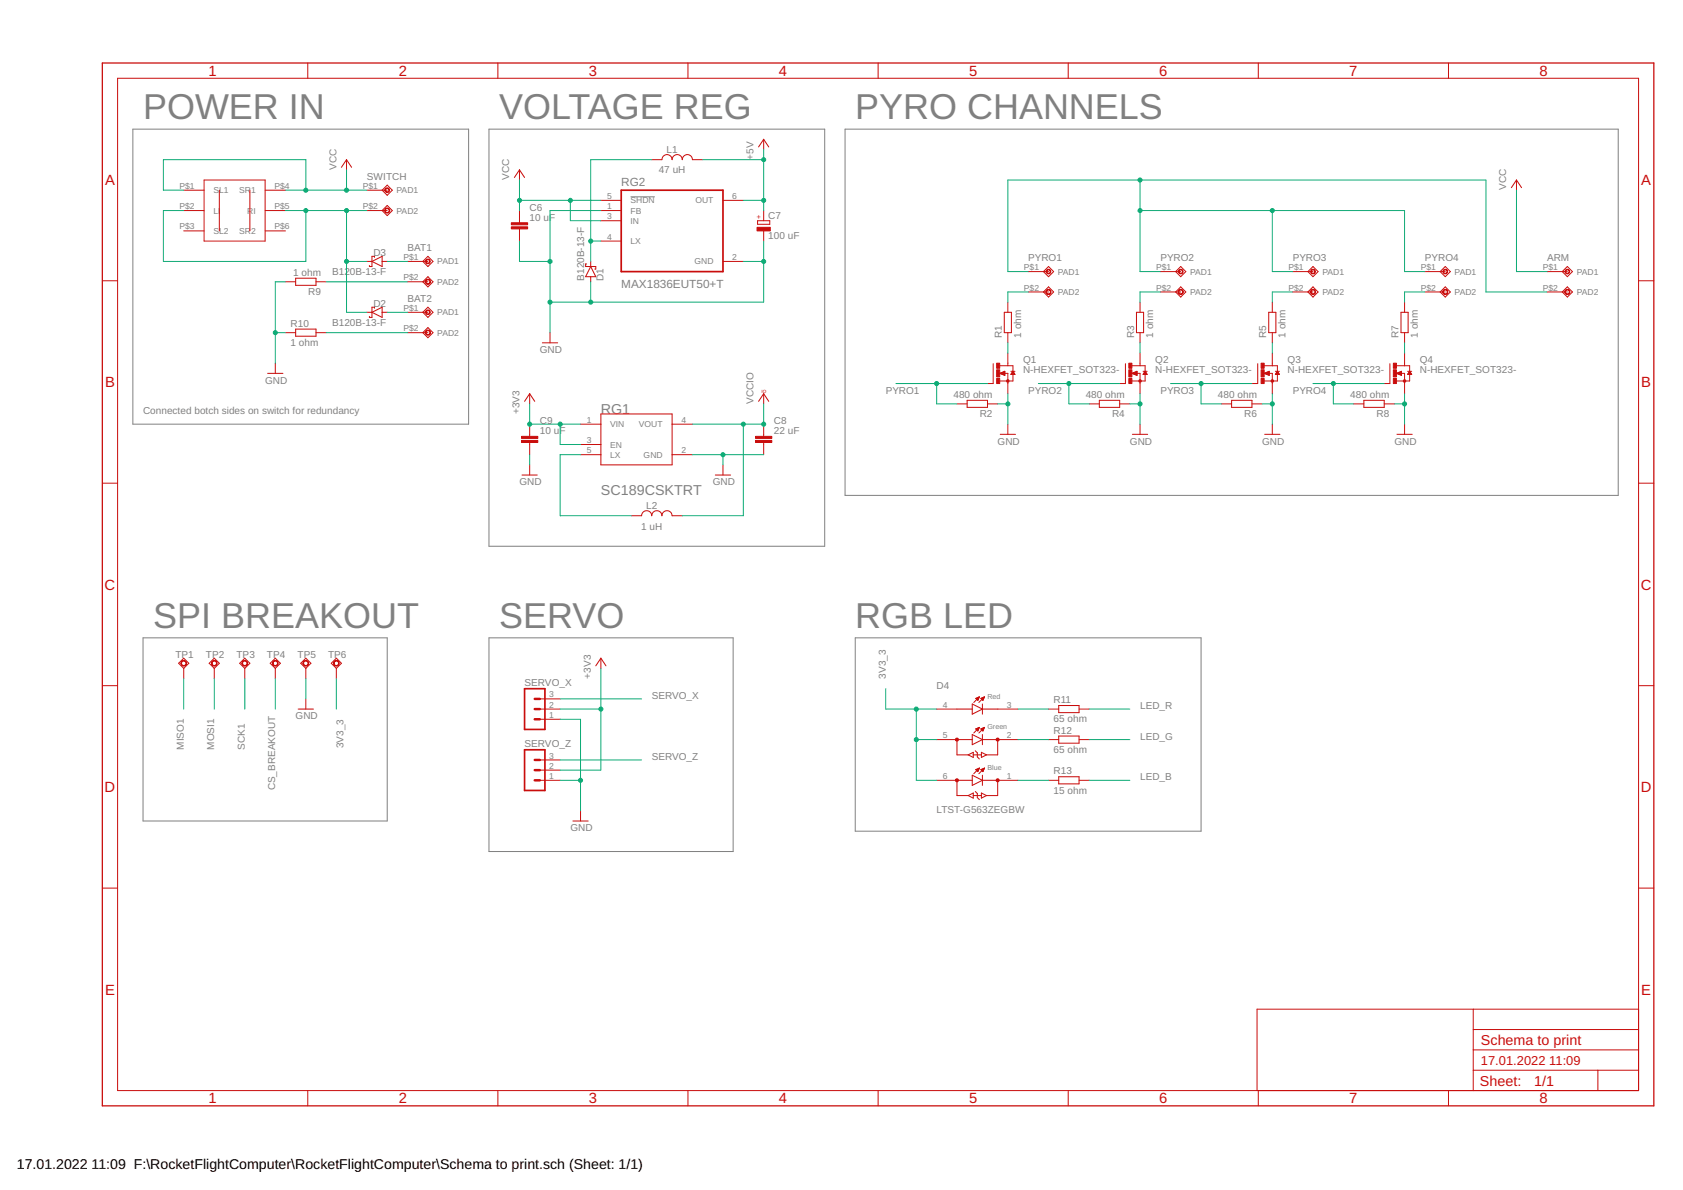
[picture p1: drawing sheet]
<svg xmlns="http://www.w3.org/2000/svg" width="420mm" height="297mm" viewBox="0 0 420 297" stroke-linecap="round" stroke-linejoin="round" font-family="sans-serif">
<path d="M33.2 32.2h83.8v73.7h-83.8zM122.1 32.2h83.8v104.2h-83.8zM211 32.2h193v91.5h-193zM157.4 49.1h6.1M35.7 159.2h61v45.7h-61zM122.1 159.2h60.9v53.4h-60.9zM213.5 159.2h86.3v48.3h-86.3z" fill="none" stroke="#808080" stroke-width=".25"/>
<path d="M155.1 47.5h25.4v20.3h-25.4zM131 171.9h5v10.2h-5zM131 187.2h5v10.1h-5z" fill="none" stroke="#c90d0c" stroke-width=".42"/>
<path d="M133.5 174.5h1.3M133.5 177h1.3M133.5 179.5h1.3M133.5 189.7h1.3M133.5 192.2h1.3M133.5 194.8h1.3" fill="none" stroke="#c90d0c" stroke-width=".61"/>
<g fill="none" stroke="#c90d0c" stroke-width=".25">
<path d="M29.4 19.5h379.7v252.7h-379.7zM76.8 15.7v3.8M124.3 15.7v3.8M171.7 15.7v3.8M219.2 15.7v3.8M266.7 15.7v3.8M314.1 15.7v3.8M361.6 15.7v3.8M86.5 39.9l1.3 1.9M86.5 39.9l-1.3 1.9M86.5 39.9v2.5M162.7 39.9h2.5a1.27 1.27 0 0 1 1.3-1.3 1.27 1.27 0 0 1 1.3 1.3 1.27 1.27 0 0 1 1.3-1.3 1.27 1.27 0 0 1 1.2 1.3 1.27 1.27 0 0 1 1.3-1.3 1.27 1.27 0 0 1 1.3 1.3h2.5"/>
<path d="M190.6 34.8v2.5M190.6 34.8l1.3 1.9M190.6 34.8l-1.2 1.9M45.9 47.5h5M45.9 52.6h5M45.9 57.6h5M50.9 44.9h15.3v15.3h-15.3zM54.8 47.5v10.1M62.4 47.5v10.1M66.2 47.5h5.1M66.2 52.6h5.1M66.2 57.6h5.1"/>
<path d="M91.6 47.5h5.1M91.6 52.6h5.1M95.4 47.5l1.3-1.3 1.2 1.3-1.2 1.2zM96.7 51.3l1.2 1.3-1.2 1.2-1.3-1.2zM129.7 42.4v2.5M129.7 52.6v3M129.7 57.1v3.1M129.7 42.4l1.3 1.9M129.7 42.4l-1.3 1.9M150 52.6h5.1M150 50h5.1M150 55.1h5.1"/>
<path d="M180.5 50h5.1M189.1 55.1h3.1v.9h-3.1zM190.6 52.6v2.5M190.6 57.6v2.6M378.6 44.9l1.3 1.9M378.6 44.9l-1.3 1.9M378.6 44.9v2.6M25.5 70.1h3.9M71.3 70.3h2.5M73.8 69.4h5.1v1.8h-5.1zM78.9 70.3h2.5M91.6 65.3h1.3"/>
<path d="M91.6 78h1.3M92.9 78l2.5-1.3v2.5zM92.9 65.3l2.5-1.3v2.5zM93.5 64.2v-.2h-.6v2.5h-.7v-.2M93.5 76.9v-.2h-.6v2.5h-.7v-.2M95.4 65.3h1.3M95.4 78h1.3M101.7 65.3h5.1M101.7 70.3h5.1M101.7 78h5.1M105.6 65.3l1.2-1.3 1.3 1.3-1.3 1.2zM105.6 70.3l1.2-1.2 1.3 1.2-1.3 1.3z"/>
<path d="M105.6 78l1.2-1.3 1.3 1.3-1.3 1.2zM146.5 65.9h-.3v.6h2.5v.7h-.2M147.5 66.5l1.2 2.6h-2.5zM147.5 65.3v1.2M147.5 69.1v1.2M150 60.2h5.1M180.5 65.3h5.1M250.7 78h1.8v5h-1.8zM251.6 75.4v2.6M256.7 67.8h5.1M256.7 72.9h5.1M260.5 67.8l1.3-1.3 1.2 1.3-1.2 1.3z"/>
<path d="M260.5 72.9l1.3-1.3 1.2 1.3-1.2 1.2zM283.7 78h1.8v5h-1.8zM284.6 75.4v2.6M289.7 67.8h5.1M289.7 72.9h5.1M293.5 67.8l1.3-1.3 1.2 1.3-1.2 1.3zM293.5 72.9l1.3-1.3 1.2 1.3-1.2 1.2zM316.7 78h1.8v5h-1.8zM317.6 75.4v2.6M322.7 67.8h5.1M322.7 72.9h5.1M326.5 67.8l1.3-1.3 1.3 1.3-1.3 1.3z"/>
<path d="M326.5 72.9l1.3-1.3 1.3 1.3-1.3 1.2zM349.8 78h1.7v5h-1.7zM350.6 75.4v2.6M355.7 67.8h5.1M355.7 72.9h5.1M359.5 67.8l1.3-1.3 1.3 1.3-1.3 1.3zM359.5 72.9l1.3-1.3 1.3 1.3-1.3 1.2zM386.2 67.8h5.1M386.2 72.9h5.1M390 67.8l1.3-1.3 1.3 1.3-1.3 1.3zM390 72.9l1.3-1.3 1.3 1.3-1.3 1.2zM409.1 70.1h3.8"/>
<path d="M66.8 93.2h3.8M68.7 90.7v2.5M71.3 83h2.5M73.8 82.1h5.1v1.8h-5.1zM78.9 83h2.5M101.7 83h5.1M105.6 83l1.2-1.2 1.3 1.2-1.3 1.3zM132.2 98.3v2.5M132.2 98.3l1.3 1.9M132.2 98.3l-1.2 1.9M135.4 85.6h3.8M137.3 83v2.6"/>
<path d="M190.6 98.3v2.5M190.6 98.3l1.3 1.9M190.6 98.3l-1.2 1.9M241.4 99.9h5.1v1.8h-5.1zM247.9 90.8v4.9h-1.4M249.6 93.2h2v5.1M249.6 93.2l1.2 .5M249.6 91.3h3.3v1.4M249.9 93.3h.9M249.9 93h.9M250.1 93.4h.7M250.2 92.9h.6"/>
<path d="M250.4 93.5h.4M250.5 92.8h.3M250.8 93.7h.1M250.8 92.7h.1M250.8 92.7v1M250.8 92.7l-1.2 .5M251.6 83v2.6M251.6 88.1v3.2M252.4 92.7h1M252.5 93.3h.8M252.5 93.2h.7M252.6 93h.5"/>
<path d="M252.7 92.9h.3M252.8 92.8h.2M252.9 93.3v1.8h-3.3M252.9 92.7l.5 .8-1-.1zM274.4 99.9h5.1v1.8h-5.1zM281 90.8v4.9h-1.5M282.6 93.2l1.2 .5M282.6 93.2h2v5.1M282.6 91.3h3.3v1.4M282.9 93.3h.9M282.9 93h.9M283.2 93.4h.6"/>
<path d="M283.2 92.9h.6M283.5 93.5h.3M283.5 92.8h.3M283.8 93.7h.1M283.8 92.7h.1M283.8 92.7v1M283.8 92.7l-1.2 .5M284.6 83v2.6M284.6 88.1v3.2M285.4 92.7h1M285.5 93.3h.8M285.6 93.2h.6"/>
<path d="M285.6 93h.5M285.7 92.9h.4M285.8 92.8h.2M285.9 93.3v1.8h-3.3M285.9 92.7l.5 .8h-1zM307.5 99.9h5v1.8h-5zM314 90.8v4.9h-1.5M315.6 93.2l1.3 .5M315.6 93.2h2v5.1M315.6 91.3h3.3v1.4M315.9 93.3h1M315.9 93h1"/>
<path d="M316.2 93.4h.7M316.2 92.9h.7M316.5 93.5h.4M316.5 92.8h.4M316.8 93.7h.1M316.8 92.7h.1M316.9 92.7v1M316.9 92.7l-1.3 .5M317.6 83v2.6M317.6 88.1v3.2M318.4 92.7h1M318.5 93.3h.8"/>
<path d="M318.6 93.2h.6M318.6 93h.6M318.7 92.9h.4M318.8 92.8h.2M318.9 93.3v1.8h-3.3M318.9 92.7l.5 .8h-1zM340.5 99.9h5.1v1.8h-5.1zM347 90.8v4.9h-1.4M348.6 93.2l1.3 .5M348.6 93.2h2v5.1M348.6 91.3h3.3v1.4M348.9 93.3h1"/>
<path d="M348.9 93h1M349.2 93.4h.7M349.2 92.9h.7M349.5 93.5h.4M349.5 92.8h.4M349.8 93.7h.1M349.8 92.7h.1M349.9 92.7v1M349.9 92.7l-1.3 .5M350.6 83v2.6M350.6 88.1v3.2M351.4 92.7h1"/>
<path d="M351.5 93.3h.8M351.6 93.2h.7M351.7 93h.5M351.7 92.9h.4M351.8 92.8h.2M351.9 93.3v1.8h-3.3M351.9 92.7l.5 .8h-1zM130.3 118.6h3.8M132.2 105.9v3M132.2 110.4v3.1M132.2 116v2.6M144.9 105.9h5.1"/>
<path d="M144.9 113.5h5.1M144.9 111h5.1M150 103.3h17.8v12.7h-17.8zM150 111h.1M172.9 105.9h-5.1M172.9 113.5h-5.1M178.6 118.6h3.8M180.5 116v2.6M190.6 105.9v3M190.6 110.4v3.1M238.9 100.8h2.5M246.5 100.8h2.6"/>
<path d="M249.7 108.4h3.8M251.6 105.9v2.5M271.9 100.8h2.5M279.5 100.8h2.6M282.7 108.4h3.8M284.6 105.9v2.5M304.9 100.8h2.6M312.5 100.8h2.6M315.7 108.4h3.8M317.6 105.9v2.5M337.9 100.8h2.6M345.6 100.8h2.5"/>
<path d="M348.7 108.4h3.9M350.6 105.9v2.5M25.5 120.6h3.9M157.6 128.7h2.6a1.27 1.27 0 0 1 1.2-1.2 1.27 1.27 0 0 1 1.3 1.2 1.27 1.27 0 0 1 1.3-1.2 1.27 1.27 0 0 1 1.2 1.2 1.27 1.27 0 0 1 1.3-1.2 1.27 1.27 0 0 1 1.3 1.2h2.5M409.1 120.6h3.8M25.5 171.2h3.9M44.6 165.6l1.3-1.3 1.2 1.3-1.2 1.2zM45.9 166.8v2.6M52.2 165.6l1.3-1.3 1.3 1.3-1.3 1.2zM53.5 166.8v2.6M59.8 165.6l1.3-1.3 1.3 1.3-1.3 1.2zM61.1 166.8v2.6"/>
<path d="M67.5 165.6l1.2-1.3 1.3 1.3-1.3 1.2zM68.7 166.8v2.6M74.4 177h3.9M75.1 165.6l1.2-1.3 1.3 1.3-1.3 1.2zM76.3 166.8v2.6M76.3 174.5v2.5M82.7 165.6l1.3-1.3 1.2 1.3-1.2 1.2zM84 166.8v2.6M134.8 179.5h5M134.8 177h5M134.8 174.5h5M150 164.3l1.3 1.9"/>
<path d="M150 164.3l-1.3 1.9M150 164.3v2.5M233.8 177h8.9M242.7 175.7l2.6 1.3-2.6 1.3zM243.6 174.3l.9-.4-.4 .9zM243.6 174.4h.7M243.8 174.5h.5M243.8 174.2h.6M243.9 174.6h.3M244 174.7h.2M244.1 174.1h.3M244.4 174h.1"/>
<path d="M244.5 173.9l-1.4 1.4M244.9 174.3l.9-.4-.4 .9zM244.9 174.4h.7M245 174.5h.5M245.1 174.2h.5M245.2 174.6h.3M245.3 177h8.8M245.3 175.7v2.6M245.3 174.7h.1M245.3 174.1h.4M245.6 174h.1M245.8 173.9l-1.4 1.4"/>
<path d="M261.8 177h2.5M264.3 176.1h5.1v1.8h-5.1zM269.4 177h2.5M409.1 171.2h3.8M134.8 194.8h5M134.8 192.2h5M134.8 189.7h5M233.8 194.8h8.9M233.8 184.6h8.9M238.9 184.6v3.8h2.8M238.9 194.8v3.8h2.8M241.7 188.4l1.3-.6v1.3z"/>
<path d="M241.7 198.6l1.3-.6v1.2zM242.7 193.5l2.6 1.3-2.6 1.2zM242.7 183.3l2.6 1.3-2.6 1.3zM243 188.4h2M243 198.6h2M243.5 187.4l.5 .5v1l.5 .5M243.5 197.6l.5 .5v1l.5 .5M243.6 182h.7M243.6 192.1h.7M243.7 192.2h.6M243.7 182.1h.6M243.8 192.3h.4"/>
<path d="M243.8 181.8h.6M243.9 182.2h.3M243.9 192h.5M243.9 192.4h.3M244 182.3h.2M244.1 192.6h.1M244.1 182.4h.1M244.1 181.7h.3M244.2 191.9h.2M244.4 181.6h.1M244.5 191.7h.1M244.5 181.6l-1.4 1.4"/>
<path d="M244.5 181.6l-.4 .9M244.5 181.6l-.9 .3 .5 .6M244.5 191.7l-1.4 1.4M244.5 191.7l-.4 .9M244.5 191.7l-.9 .4 .5 .5M244.9 182h.7M244.9 192.1l.5 .5M244.9 192.1h.7M245 192.2h.6M245 187.8l1.3 .6-1.3 .7zM245 198l1.3 .6-1.3 .6zM245 182.1h.5"/>
<path d="M245.1 192.3h.4M245.1 181.8h.5M245.1 182.2h.4M245.2 192h.5M245.2 192.4h.2M245.2 182.3h.2M245.3 194.8h8.8M245.3 183.3v2.6M245.3 193.5v2.5M245.3 184.6h8.8M245.3 192.6h.1M245.4 182.4h.1"/>
<path d="M245.4 181.7h.3M245.4 191.9h.3M245.7 181.6h.1M245.7 191.7h.1M245.8 181.6l-1.4 1.4M245.8 181.6l-.4 .9M245.8 181.6l-.9 .3 .5 .6M245.8 191.7l-1.4 1.4M245.8 191.7l-.4 .9M245.8 191.7l-.9 .4M249.1 184.6v3.8h-2.8M249.1 194.8v3.8h-2.8"/>
<path d="M261.8 194.8h2.5M261.8 184.6h2.5M264.3 183.7h5.1v1.8h-5.1zM264.3 193.9h5.1v1.8h-5.1zM269.4 194.8h2.5M269.4 184.6h2.5M143 204.9h3.8M144.9 202.4v2.5M25.5 221.7h3.9M409.1 221.7h3.8M367.8 251.9v20.3M367.8 257h41.3"/>
<path d="M409.1 251.9h-95.3v20.3M76.8 272.2v3.8M124.3 272.2v3.8M171.7 272.2v3.8M219.2 272.2v3.8M266.7 272.2v3.8M314.1 272.2v3.8M361.6 272.2v3.8M367.8 267.1h41.3M367.8 262.1h41.3M398.9 267.1v5.1"/>
</g>
<g fill="#c90d0c" stroke="#c90d0c" stroke-width=".25">
<path d="M261.3 72.4a.64 .64 0 0 1 1 .1 .64 .64 0 0 1-.4 1 .64 .64 0 0 1-.8-.6h.2a.49 .49 0 0 1 .6-.5 .49 .49 0 0 1 .2 .8 .49 .49 0 0 1-.8-.2l-.2-.1z" fill-rule="evenodd"/>
<path d="M261.3 67.4a.58 .58 0 0 1 1 .1 .58 .58 0 0 1-.4 .8 .58 .58 0 0 1-.7-.5h.1a.43 .43 0 0 1 .6-.4 .43 .43 0 0 1 .2 .7 .43 .43 0 0 1-.7-.1l-.2-.2z" fill-rule="evenodd"/>
<path d="M106.3 69.9a.64 .64 0 0 1 1.1 0 .64 .64 0 0 1-.4 1 .64 .64 0 0 1-.8-.6h.1a.5 .5 0 0 1 .8-.4 .5 .5 0 0 1 .1 .8 .5 .5 0 0 1-.8-.2l-.2-.2z" fill-rule="evenodd"/>
<path d="M106.4 64.8a.58 .58 0 0 1 .9 .1 .58 .58 0 0 1-.3 .9 .58 .58 0 0 1-.8-.5h.2a.44 .44 0 0 1 .6-.4 .44 .44 0 0 1 .1 .7 .44 .44 0 0 1-.7-.2l-.2-.1z" fill-rule="evenodd"/>
<path d="M106.3 82.6a.64 .64 0 0 1 1.1 0 .64 .64 0 0 1-.4 1 .64 .64 0 0 1-.8-.6h.1a.5 .5 0 0 1 .8-.4 .5 .5 0 0 1 .1 .8 .5 .5 0 0 1-.8-.2l-.2-.2z" fill-rule="evenodd"/>
<path d="M106.4 77.5a.58 .58 0 0 1 .9 .1 .58 .58 0 0 1-.3 .9 .58 .58 0 0 1-.8-.5h.2a.43 .43 0 0 1 .6-.4 .43 .43 0 0 1 .1 .7 .43 .43 0 0 1-.7-.2l-.2-.1z" fill-rule="evenodd"/>
<path d="M96.2 52.1a.64 .64 0 0 1 1 .1 .64 .64 0 0 1-.3 1 .64 .64 0 0 1-.9-.6h.2a.49 .49 0 0 1 .7-.5 .49 .49 0 0 1 .1 .9 .49 .49 0 0 1-.8-.3l-.2-.1z" fill-rule="evenodd"/>
<path d="M96.2 47.1a.59 .59 0 0 1 1 .1 .59 .59 0 0 1-.4 .8 .59 .59 0 0 1-.7-.5h.1a.44 .44 0 0 1 .7-.4 .44 .44 0 0 1 .1 .7 .44 .44 0 0 1-.7-.2l-.2-.1z" fill-rule="evenodd"/>
<path d="M294.3 72.4a.64 .64 0 0 1 1 .1 .64 .64 0 0 1-.3 1 .64 .64 0 0 1-.9-.6h.2a.49 .49 0 0 1 .6-.5 .49 .49 0 0 1 .2 .8 .49 .49 0 0 1-.8-.2l-.2-.1z" fill-rule="evenodd"/>
<path d="M294.4 67.4a.58 .58 0 0 1 .9 .1 .58 .58 0 0 1-.4 .8 .58 .58 0 0 1-.7-.5h.1a.43 .43 0 0 1 .6-.4 .43 .43 0 0 1 .2 .7 .43 .43 0 0 1-.7-.1l-.2-.2z" fill-rule="evenodd"/>
<path d="M327.3 72.4a.64 .64 0 0 1 1 .1 .64 .64 0 0 1-.3 1 .64 .64 0 0 1-.8-.6h.1a.49 .49 0 0 1 .7-.5 .49 .49 0 0 1 .2 .8 .49 .49 0 0 1-.9-.2l-.1-.1z" fill-rule="evenodd"/>
<path d="M327.4 67.4a.58 .58 0 0 1 .9 .1 .58 .58 0 0 1-.3 .8 .58 .58 0 0 1-.8-.5h.2a.43 .43 0 0 1 .5-.4 .43 .43 0 0 1 .2 .7 .43 .43 0 0 1-.7-.1l-.2-.2z" fill-rule="evenodd"/>
<path d="M360.3 72.4a.64 .64 0 0 1 1.1 .1 .64 .64 0 0 1-.4 1 .64 .64 0 0 1-.8-.6h.1a.49 .49 0 0 1 .7-.5 .49 .49 0 0 1 .2 .8 .49 .49 0 0 1-.8-.2l-.2-.1z" fill-rule="evenodd"/>
<path d="M360.4 67.4a.58 .58 0 0 1 .9 .1 .58 .58 0 0 1-.3 .8 .58 .58 0 0 1-.8-.5h.2a.44 .44 0 0 1 .6-.4 .44 .44 0 0 1 .1 .8 .44 .44 0 0 1-.7-.2l-.2-.2z" fill-rule="evenodd"/>
<path d="M45.3 165.1a.71 .71 0 0 1 1.2 0 .71 .71 0 0 1-.4 1.1 .71 .71 0 0 1-.9-.6h.1a.56 .56 0 0 1 .8-.5 .56 .56 0 0 1 .1 .9 .56 .56 0 0 1-.9-.2l-.1-.2z" fill-rule="evenodd"/>
<path d="M52.9 165.1a.71 .71 0 0 1 1.2 0 .71 .71 0 0 1-.4 1.1 .71 .71 0 0 1-.9-.6h.1a.56 .56 0 0 1 .9-.5 .56 .56 0 0 1 .1 .9 .56 .56 0 0 1-.9-.2l-.2-.2z" fill-rule="evenodd"/>
<path d="M60.6 165.1a.72 .72 0 0 1 1.1 .1 .72 .72 0 0 1-.4 1.1 .72 .72 0 0 1-.9-.7h.2a.56 .56 0 0 1 .8-.5 .56 .56 0 0 1 .1 .9 .56 .56 0 0 1-.9-.2l-.2-.2z" fill-rule="evenodd"/>
<path d="M68.2 165.1a.72 .72 0 0 1 1.1 .1 .72 .72 0 0 1-.4 1.1 .72 .72 0 0 1-.9-.7h.2a.56 .56 0 0 1 .8-.5 .56 .56 0 0 1 .1 .9 .56 .56 0 0 1-.9-.2l-.2-.2z" fill-rule="evenodd"/>
<path d="M75.8 165.1a.72 .72 0 0 1 1.1 .1 .72 .72 0 0 1-.3 1.1 .72 .72 0 0 1-1-.7h.2a.56 .56 0 0 1 .8-.5 .56 .56 0 0 1 .1 .9 .56 .56 0 0 1-.9-.2l-.2-.2z" fill-rule="evenodd"/>
<path d="M83.4 165.1a.72 .72 0 0 1 1.2 .1 .72 .72 0 0 1-.4 1.1 .72 .72 0 0 1-1-.7h.2a.56 .56 0 0 1 .8-.5 .56 .56 0 0 1 .1 .9 .56 .56 0 0 1-.9-.2l-.2-.2z" fill-rule="evenodd"/>
<path d="M238.6 184.4a.38 .38 0 0 1 .6-.1 .38 .38 0 0 1-.1 .7 .38 .38 0 0 1-.6-.4l.4-.1 .1 .1-.1 .1-.4-.1z" fill-rule="evenodd"/>
<path d="M238.6 194.6a.38 .38 0 0 1 .6-.1 .38 .38 0 0 1-.1 .6 .38 .38 0 0 1-.6-.3l.4-.2 .1 .2-.1 .1-.4-.1z" fill-rule="evenodd"/>
<path d="M248.7 194.6a.38 .38 0 0 1 .6-.1 .38 .38 0 0 1-.1 .6 .38 .38 0 0 1-.5-.3l.4-.2 .1 .2-.1 .1-.4-.1z" fill-rule="evenodd"/>
<path d="M248.7 184.4a.38 .38 0 0 1 .6-.1 .38 .38 0 0 1-.1 .7 .38 .38 0 0 1-.5-.4l.4-.1 .1 .1-.1 .1-.4-.1z" fill-rule="evenodd"/>
<path d="M390.8 72.4a.64 .64 0 0 1 1 .1 .64 .64 0 0 1-.3 1 .64 .64 0 0 1-.8-.6h.1a.49 .49 0 0 1 .7-.5 .49 .49 0 0 1 .2 .8 .49 .49 0 0 1-.9-.2l-.1-.1z" fill-rule="evenodd"/>
<path d="M390.9 67.4a.58 .58 0 0 1 .9 .1 .58 .58 0 0 1-.3 .8 .58 .58 0 0 1-.8-.5h.2a.44 .44 0 0 1 .6-.4 .44 .44 0 0 1 .1 .8 .44 .44 0 0 1-.7-.2l-.2-.2z" fill-rule="evenodd"/>
<circle cx="251.6" cy="95.1" r=".33"/>
<circle cx="284.6" cy="95.1" r=".33"/>
<circle cx="317.6" cy="95.1" r=".33"/>
<circle cx="350.7" cy="95.1" r=".33"/>
</g>
<g fill="#c90d0c" stroke="#c90d0c" stroke-width=".25">
<path d="M248.8 94.5h.8v1.2h-.8z"/>
<path d="M248.8 90.7h.8v1.2h-.8z"/>
<path d="M248.8 92.3h.8v1.8h-.8z"/>
<path d="M281.8 94.5h.8v1.2h-.8z"/>
<path d="M281.8 90.7h.8v1.2h-.8z"/>
<path d="M281.8 92.3h.8v1.8h-.8z"/>
<path d="M314.8 94.5h.8v1.2h-.8z"/>
<path d="M314.8 90.7h.8v1.2h-.8z"/>
<path d="M314.8 92.3h.8v1.8h-.8z"/>
<path d="M347.9 94.5h.7v1.2h-.7z"/>
<path d="M347.9 90.7h.7v1.2h-.7z"/>
<path d="M347.9 92.3h.7v1.8h-.7z"/>
<path d="M127.7 56.6h4v.5h-4z"/>
<path d="M127.7 55.6h4v.5h-4z"/>
<path d="M189 56.7h3.3v.9h-3.3z"/>
<path d="M188.6 109.9h4.1v.5h-4.1z"/>
<path d="M188.6 108.9h4.1v.5h-4.1z"/>
<path d="M130.2 109.9h4.1v.5h-4.1z"/>
<path d="M130.2 108.9h4.1v.5h-4.1z"/>
</g>
<path d="M25.5 15.7h387.4v260.3h-387.4z" fill="none" stroke="#c90d0c" stroke-width=".32"/>
<g fill="none" stroke="#0dab76" stroke-width=".25">
<path d="M162.7 39.9h-15.2v25.4M175.4 39.9h15.2M190.6 37.3v15.3M45.9 52.6h-5.1v12.7h35.5v-12.7M45.9 47.5h-5.1v-7.6h35.5v7.6M71.3 52.6h20.3M71.3 47.5h20.3M86.5 42.4v5.1M86.5 52.6v25.4h5.1M129.7 44.9v7.7M129.7 50h20.3M142.4 50v5.1h7.6"/>
<path d="M150 52.6h-12.7v30.4M185.6 50h5M284.6 44.9v22.9h5.1M284.6 52.6h66v15.2h5.1M317.6 52.6v15.2h5.1M378.6 47.5v20.3h7.6M71.3 70.3h-2.6v20.4M81.4 70.3h20.3M86.5 65.3h5.1M96.7 65.3h5M96.7 78h5M129.7 60.2v5.1h7.6"/>
<path d="M147.5 70.3v5.1M147.5 60.2h2.5M185.6 65.3h5M190.6 60.2v15.2h-53.3M256.7 67.8h-5.1v-22.9h119.4v28h15.2M256.7 72.9h-5.1v2.5M289.7 72.9h-5.1v2.5M322.7 72.9h-5.1v2.5M355.7 72.9h-5.1v2.5M68.7 83h2.6M81.4 83h20.3M223.7 95.7h22.8"/>
<path d="M233.8 95.7v5.1h5.1M251.6 85.6v2.5M251.6 98.3v7.6M259.2 95.7h20.3M266.8 95.7v5.1h5.1M284.6 85.6v2.5M284.6 98.3v7.6M292.2 95.7h20.3M299.8 95.7v5.1h5.1M317.6 85.6v2.5M317.6 98.3v7.6M327.8 95.7h17.8"/>
<path d="M332.9 95.7v5.1h5M350.6 85.6v2.5M350.6 98.3v7.6M132.2 100.8v5.1h12.7M132.2 113.5v2.5M139.8 105.9v5.1h5.1M144.9 113.5h-5.1v15.2h17.8M172.9 113.5h17.7M180.5 113.5v2.5M185.6 105.9v22.8h-15.3M190.6 100.8v5.1h-17.7M249.1 100.8h2.5"/>
<path d="M282.1 100.8h2.5M315.1 100.8h2.5M348.1 100.8h2.5M45.9 169.4v7.6M53.5 169.4v7.6M61.1 169.4v7.6M68.7 169.4v7.6M76.3 169.4v5.1M84 169.4v7.6M139.8 179.5h5.1v22.9M139.8 174.5h20.4M139.8 177h10.2"/>
<path d="M150 166.8v25.4h-10.2M221.1 171.9v5.1h12.7M228.7 177v17.8h5.1M254.1 177h7.7M271.9 177h10.2M139.8 194.8h5.1M139.8 189.7h20.4M228.7 184.6h5.1M254.1 194.8h7.7M254.1 184.6h7.7M271.9 194.8h10.2M271.9 184.6h10.2"/>
</g>
<g fill="#0dab76" stroke="#0dab76" stroke-width=".25">
<circle cx="144.9" cy="194.8" r=".51"/>
<circle cx="68.7" cy="83" r=".51"/>
<circle cx="251.6" cy="100.8" r=".51"/>
<circle cx="284.6" cy="100.8" r=".51"/>
<circle cx="317.6" cy="100.8" r=".51"/>
<circle cx="350.6" cy="100.8" r=".51"/>
<circle cx="137.3" cy="75.4" r=".51"/>
<circle cx="147.5" cy="75.4" r=".51"/>
<circle cx="137.3" cy="65.3" r=".51"/>
<circle cx="190.6" cy="65.3" r=".51"/>
<circle cx="180.5" cy="113.5" r=".51"/>
<circle cx="233.8" cy="95.7" r=".51"/>
<circle cx="86.5" cy="52.6" r=".51"/>
<circle cx="76.3" cy="52.6" r=".51"/>
<circle cx="86.5" cy="65.3" r=".51"/>
<circle cx="86.5" cy="47.5" r=".51"/>
<circle cx="76.3" cy="47.5" r=".51"/>
<circle cx="142.4" cy="50" r=".51"/>
<circle cx="129.7" cy="50" r=".51"/>
<circle cx="150" cy="177" r=".51"/>
<circle cx="139.8" cy="105.9" r=".51"/>
<circle cx="132.2" cy="105.9" r=".51"/>
<circle cx="266.8" cy="95.7" r=".51"/>
<circle cx="299.8" cy="95.7" r=".51"/>
<circle cx="332.9" cy="95.7" r=".51"/>
<circle cx="190.6" cy="105.9" r=".51"/>
<circle cx="185.6" cy="105.9" r=".51"/>
<circle cx="147.5" cy="60.2" r=".51"/>
<circle cx="190.6" cy="50" r=".51"/>
<circle cx="190.6" cy="39.9" r=".51"/>
<circle cx="228.7" cy="177" r=".51"/>
<circle cx="228.7" cy="184.6" r=".51"/>
<circle cx="284.6" cy="44.9" r=".51"/>
<circle cx="284.6" cy="52.6" r=".51"/>
<circle cx="317.6" cy="52.6" r=".51"/>
</g>
<g font-size="9" fill="#808080">
<text x="35.7" y="29.7">POWER IN</text>
<text x="124.6" y="29.7">VOLTAGE REG</text>
<text x="213.5" y="29.7">PYRO CHANNELS</text>
<text x="38.3" y="156.7">SPI BREAKOUT</text>
<text x="124.6" y="156.7">SERVO</text>
<text x="213.5" y="156.7">RGB LED</text>
</g>
<g font-size="3.7" fill="#c90d0c">
<text x="52.1" y="18.9">1</text>
<text x="99.5" y="18.9">2</text>
<text x="147" y="18.9">3</text>
<text x="194.5" y="18.9">4</text>
<text x="241.9" y="18.9">5</text>
<text x="289.4" y="18.9">6</text>
<text x="336.9" y="18.9">7</text>
<text x="384.3" y="18.9">8</text>
<text x="26.2" y="46.1">A</text>
<text x="409.7" y="46.1">A</text>
<text x="26.2" y="96.6">B</text>
<text x="409.7" y="96.6">B</text>
<text x="26.1" y="147.2">C</text>
<text x="409.6" y="147.2">C</text>
<text x="26.1" y="197.7">D</text>
<text x="409.6" y="197.7">D</text>
<text x="26.2" y="248.2">E</text>
<text x="409.7" y="248.2">E</text>
<text x="52.1" y="275.4">1</text>
<text x="99.5" y="275.4">2</text>
<text x="147" y="275.4">3</text>
<text x="194.5" y="275.4">4</text>
<text x="241.9" y="275.4">5</text>
<text x="289.4" y="275.4">6</text>
<text x="336.9" y="275.4">7</text>
<text x="384.3" y="275.4">8</text>
</g>
<g font-size="3.6" fill="#808080">
<text x="150" y="103.3">RG1</text>
<text x="150" y="123.7">SC189CSKTRT</text>
</g>
<g font-size="3.6" fill="#c90d0c">
<text x="369.7" y="260.8">Schema to print</text>
<text x="369.4" y="271.1">Sheet:</text>
<text x="383" y="271">1/1</text>
</g>
<g font-size="3.5">
<text x="4.2" y="291.8">17.01.2022</text>
<text x="22.9" y="291.8">11:09 F:\RocketFlightComputer\RocketFlightComputer\Schema to print.sch (Sheet: 1/1)</text>
</g>
<g font-size="3.2" fill="#c90d0c">
<text x="369.7" y="265.9">17.01.2022</text>
<text x="386.8" y="265.9">11:09</text>
</g>
<g font-size="2.9" fill="#808080">
<text x="155.1" y="46.5">RG2</text>
<text x="155.1" y="71.8">MAX1836EUT50+T</text>
</g>
<g font-size="2.5" fill="#808080">
<text x="166.4" y="38.2">L1</text>
<text x="188.1" y="39.9" transform="rotate(-90 188.1 39.9)">+5V</text>
<text x="84" y="42.4" transform="rotate(-90 84 42.4)">VCC</text>
<text x="91.6" y="44.9">SWITCH</text>
<text x="127.1" y="44.9" transform="rotate(-90 127.1 44.9)">VCC</text>
<text x="164.4" y="43.3">47 uH</text>
<text x="376.1" y="47.5" transform="rotate(-90 376.1 47.5)">VCC</text>
<text x="132.2" y="52.6">C6</text>
<text x="132.2" y="55.1">10 uF</text>
<text x="191.8" y="59.7">100 uF</text>
<text x="191.8" y="54.6">C7</text>
<text x="93.2" y="63.9">D3</text>
<text x="101.7" y="62.7">BAT1</text>
<text x="256.7" y="65.3">PYRO1</text>
<text x="289.7" y="65.3">PYRO2</text>
<text x="322.7" y="65.3">PYRO3</text>
<text x="355.7" y="65.3">PYRO4</text>
<text x="386.2" y="65.3">ARM</text>
<text x="73.2" y="68.8">1 ohm</text>
<text x="82.9" y="68.7">B120B-13-F</text>
<text x="145.8" y="70.1" transform="rotate(-90 145.8 70.1)">B120B-13-F</text>
<text x="150.6" y="70.1" transform="rotate(-90 150.6 70.1)">D1</text>
<text x="77" y="73.6">R9</text>
<text x="93.2" y="76.6">D2</text>
<text x="101.7" y="75.4">BAT2</text>
<text x="72.5" y="81.5">R10</text>
<text x="82.9" y="81.4">B120B-13-F</text>
<text x="72.5" y="86.3">1 ohm</text>
<text x="134.8" y="88.1">GND</text>
<text x="250.1" y="84.3" transform="rotate(-90 250.1 84.3)">R1</text>
<text x="254.9" y="84.3" transform="rotate(-90 254.9 84.3)">1 ohm</text>
<text x="283.1" y="84.3" transform="rotate(-90 283.1 84.3)">R3</text>
<text x="287.9" y="84.3" transform="rotate(-90 287.9 84.3)">1 ohm</text>
<text x="316.1" y="84.3" transform="rotate(-90 316.1 84.3)">R5</text>
<text x="320.9" y="84.3" transform="rotate(-90 320.9 84.3)">1 ohm</text>
<text x="349.2" y="84.3" transform="rotate(-90 349.2 84.3)">R7</text>
<text x="354" y="84.3" transform="rotate(-90 354 84.3)">1 ohm</text>
<text x="66.2" y="95.7">GND</text>
<text x="255.4" y="93.2">N-HEXFET_SOT323-</text>
<text x="255.4" y="90.6">Q1</text>
<text x="288.4" y="93.2">N-HEXFET_SOT323-</text>
<text x="288.4" y="90.6">Q2</text>
<text x="321.4" y="93.2">N-HEXFET_SOT323-</text>
<text x="321.4" y="90.6">Q3</text>
<text x="354.5" y="93.2">N-HEXFET_SOT323-</text>
<text x="354.5" y="90.6">Q4</text>
<text x="188.1" y="100.8" transform="rotate(-90 188.1 100.8)">VCCIO</text>
<text x="221.1" y="98.3">PYRO1</text>
<text x="238" y="99.3">480 ohm</text>
<text x="256.7" y="98.3">PYRO2</text>
<text x="271" y="99.3">480 ohm</text>
<text x="289.7" y="98.3">PYRO3</text>
<text x="304.1" y="99.3">480 ohm</text>
<text x="322.7" y="98.3">PYRO4</text>
<text x="337.1" y="99.3">480 ohm</text>
<text x="35.7" y="103.3">Connected botch sides on switch for redundancy</text>
<text x="129.7" y="103.3" transform="rotate(-90 129.7 103.3)">+3V3</text>
<text x="134.8" y="105.9">C9</text>
<text x="193.2" y="105.9">C8</text>
<text x="244.6" y="104.1">R2</text>
<text x="277.6" y="104.1">R4</text>
<text x="310.6" y="104.1">R6</text>
<text x="343.6" y="104.1">R8</text>
<text x="134.8" y="108.4">10 uF</text>
<text x="193.2" y="108.4">22 uF</text>
<text x="249.1" y="111">GND</text>
<text x="282.1" y="111">GND</text>
<text x="315.1" y="111">GND</text>
<text x="348.1" y="111">GND</text>
<text x="129.7" y="121.1">GND</text>
<text x="177.9" y="121.1">GND</text>
<text x="161.3" y="127.1">L2</text>
<text x="160.1" y="132.2">1 uH</text>
<text x="43.8" y="164.2">TP1</text>
<text x="51.4" y="164.2">TP2</text>
<text x="59" y="164.2">TP3</text>
<text x="66.7" y="164.2">TP4</text>
<text x="74.3" y="164.2">TP5</text>
<text x="81.9" y="164.2">TP6</text>
<text x="131" y="171.2">SERVO_X</text>
<text x="147.5" y="169.4" transform="rotate(-90 147.5 169.4)">+3V3</text>
<text x="221.1" y="169.4" transform="rotate(-90 221.1 169.4)">3V3_3</text>
<text x="233.8" y="171.9">D4</text>
<text x="73.8" y="179.5">GND</text>
<text x="162.7" y="174.5">SERVO_X</text>
<text x="263" y="175.5">R11</text>
<text x="284.6" y="177">LED_R</text>
<text x="263" y="180.3">65 ohm</text>
<text x="263" y="183.1">R12</text>
<text x="284.6" y="184.6">LED_G</text>
<text x="45.9" y="187.2" transform="rotate(-90 45.9 187.2)">MISO1</text>
<text x="53.5" y="187.2" transform="rotate(-90 53.5 187.2)">MOSI1</text>
<text x="61.1" y="187.2" transform="rotate(-90 61.1 187.2)">SCK1</text>
<text x="85.7" y="186.8" transform="rotate(-90 85.7 186.8)">3V3_3</text>
<text x="131" y="186.4">SERVO_Z</text>
<text x="162.7" y="189.7">SERVO_Z</text>
<text x="263" y="187.9">65 ohm</text>
<text x="68.7" y="197.3" transform="rotate(-90 68.7 197.3)">CS_BREAKOUT</text>
<text x="263" y="193.3">R13</text>
<text x="284.6" y="194.8">LED_B</text>
<text x="233.8" y="202.9">LTST-G563ZEGBW</text>
<text x="263" y="198.1">15 ohm</text>
<text x="142.4" y="207.5">GND</text>
</g>
<g font-size="2.1" fill="#808080">
<text x="44.8" y="47.1">P$1</text>
<text x="68.5" y="47.1">P$4</text>
<text x="90.5" y="47.1">P$1</text>
<text x="44.8" y="52.2">P$2</text>
<text x="53.3" y="48.2">SL1</text>
<text x="53.3" y="53.3">LI</text>
<text x="59.7" y="48.2">SR</text>
<text x="61.7" y="53.3">RI</text>
<text x="62.7" y="48.2">1</text>
<text x="68.5" y="52.2">P$5</text>
<text x="90.5" y="52.2">P$2</text>
<text x="99" y="48.2">PAD1</text>
<text x="99" y="53.3">PAD2</text>
<text x="151.6" y="49.7">5</text>
<text x="151.6" y="52.2">1</text>
<text x="157.4" y="50.8">SHDN</text>
<text x="157.4" y="53.3">FB</text>
<text x="173.6" y="50.8">OUT</text>
<text x="182.8" y="49.7">6</text>
<text x="44.8" y="57.3">P$3</text>
<text x="53.3" y="58.4">SL2</text>
<text x="59.7" y="58.4">SR2</text>
<text x="68.5" y="57.3">P$6</text>
<text x="151.6" y="54.7">3</text>
<text x="151.6" y="59.8">4</text>
<text x="157.4" y="55.9">IN</text>
<text x="100.7" y="64.9">P$1</text>
<text x="157.4" y="60.9">LX</text>
<text x="182.8" y="64.9">2</text>
<text x="100.7" y="70">P$2</text>
<text x="109.2" y="66">PAD1</text>
<text x="109.2" y="71.1">PAD2</text>
<text x="173.4" y="66">GND</text>
<text x="255.6" y="67.4">P$1</text>
<text x="264.1" y="68.6">PAD1</text>
<text x="288.7" y="67.4">P$1</text>
<text x="297.1" y="68.6">PAD1</text>
<text x="321.7" y="67.4">P$1</text>
<text x="330.1" y="68.6">PAD1</text>
<text x="354.7" y="67.4">P$1</text>
<text x="363.1" y="68.6">PAD1</text>
<text x="385.2" y="67.4">P$1</text>
<text x="393.6" y="68.6">PAD1</text>
<text x="100.7" y="77.6">P$1</text>
<text x="255.6" y="72.5">P$2</text>
<text x="264.1" y="73.6">PAD2</text>
<text x="288.7" y="72.5">P$2</text>
<text x="297.1" y="73.6">PAD2</text>
<text x="321.7" y="72.5">P$2</text>
<text x="330.1" y="73.6">PAD2</text>
<text x="354.7" y="72.5">P$2</text>
<text x="363.1" y="73.6">PAD2</text>
<text x="385.2" y="72.5">P$2</text>
<text x="393.6" y="73.6">PAD2</text>
<text x="100.7" y="82.7">P$2</text>
<text x="109.2" y="78.7">PAD1</text>
<text x="109.2" y="83.8">PAD2</text>
<text x="146.5" y="105.5">1</text>
<text x="152.3" y="106.6">VIN</text>
<text x="159.5" y="106.6">VOUT</text>
<text x="170.1" y="105.5">4</text>
<text x="146.5" y="110.6">3</text>
<text x="146.5" y="113.1">5</text>
<text x="152.3" y="111.7">EN</text>
<text x="170.1" y="113.1">2</text>
<text x="152.3" y="114.3">LX</text>
<text x="160.7" y="114.3">GND</text>
<text x="137.1" y="179.2">1</text>
<text x="137.1" y="176.6">2</text>
<text x="137.1" y="174.1">3</text>
<text x="235.4" y="176.6">4</text>
<text x="251.4" y="176.6">3</text>
<text x="235.4" y="184.3">5</text>
<text x="251.4" y="184.3">2</text>
<text x="137.1" y="191.9">2</text>
<text x="137.1" y="189.3">3</text>
<text x="137.1" y="194.4">1</text>
<text x="235.4" y="194.4">6</text>
<text x="251.4" y="194.4">1</text>
</g>
<text font-size="1.8" fill="#c90d0c" x="190.1" y="54.7" transform="rotate(-90 190.1 54.7)">+</text>
<g font-size="1.8" fill="#808080">
<text x="246.5" y="174.5">Red</text>
<text x="246.5" y="182.1">Green</text>
<text x="246.5" y="192.2">Blue</text>
</g>
<text font-size="1.1" fill="#c90d0c" x="190.1" y="98">IO</text>
</svg>
